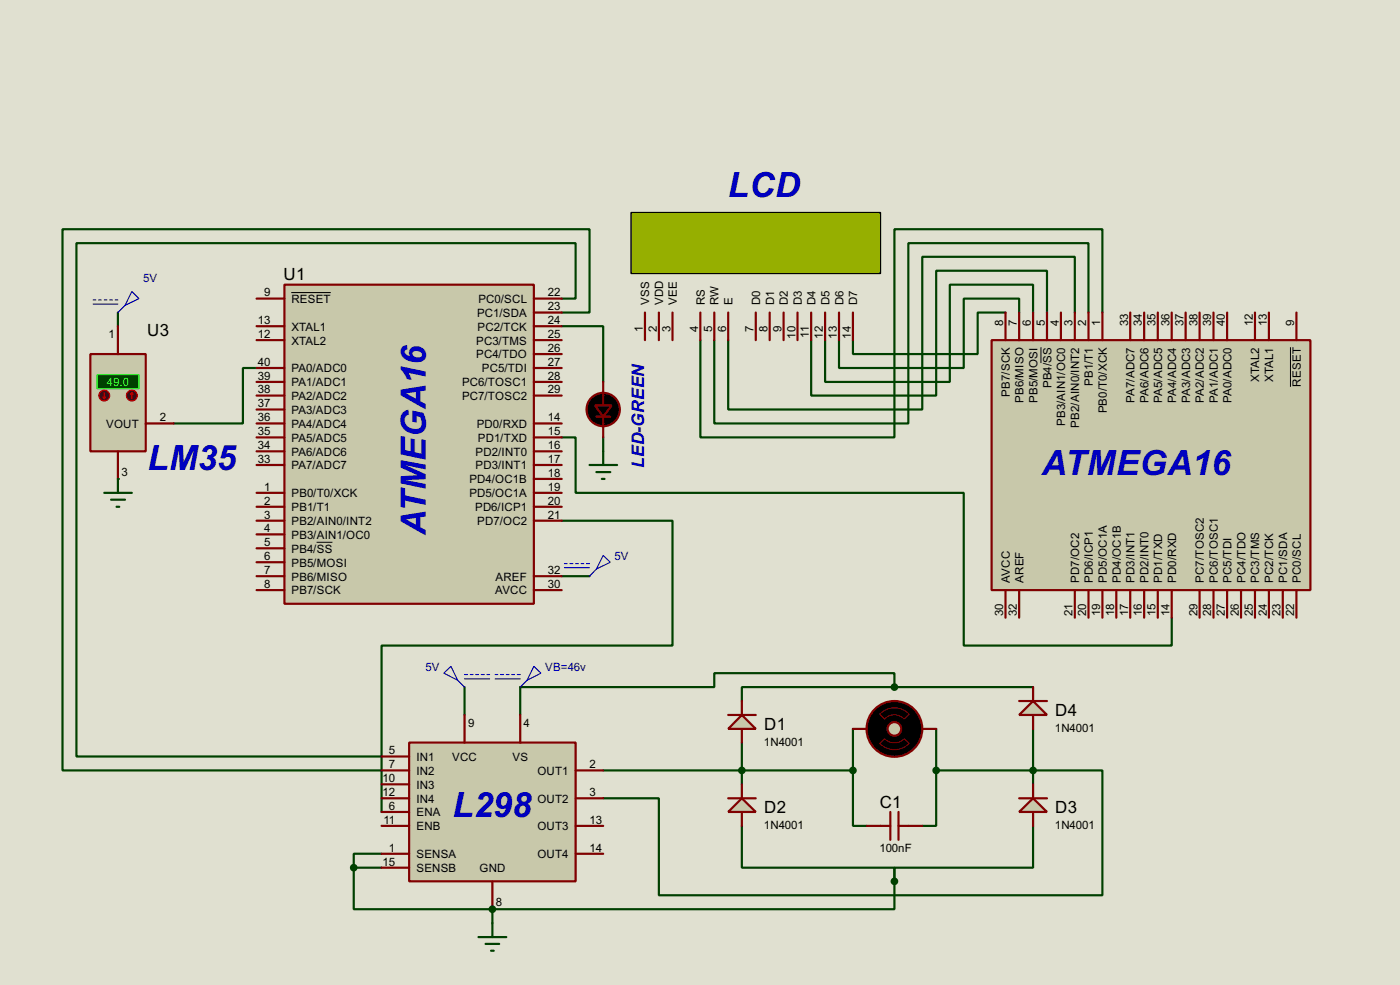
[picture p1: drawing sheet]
<svg xmlns="http://www.w3.org/2000/svg" width="256mm" height="180mm" viewBox="0 0 256 180" stroke-linecap="round" stroke-linejoin="round" font-family="sans-serif">
<path d="M0 0h256.5v180.3h-256.5z" fill="#e0e0d0"/>
<path d="M184.2 57.2h-5.1v7.6h-22.8v-2.5M186.7 57.2v-2.5h-10.1v12.7h-22.9v-5.1M189.3 57.2v-5.1h-15.3v17.8h-22.8v-7.6M191.8 57.2v-7.6h-20.3v22.8h-22.9v-10.1M196.9 57.2v-10.2h-27.9v28h-35.6v-12.7M199.4 57.2v-12.7h-33v33h-35.5v-15.2M202 57.2v-15.2h-38.1v38.1h-35.6v-17.8M47 67.4h-2.5v10.1h-12.7M102.9 80.1h2.6v10.1h71.1v28h38.1v-5.1" fill="none" stroke="#004000" stroke-width=".4"/>
<circle cx="21.6" cy="87.7" r=".2" fill="#004000"/>
<g fill="none" stroke="#004000" stroke-width=".4">
<path d="M102.9 59.7h7.6v10.2M102.9 54.7h2.6v-10.2h-91.5v94h55.9M102.9 57.2h5.1v-15.2h-96.5v99h58.4M102.9 95.3h20.3v22.9h-53.3v30.4M110.5 80.1v2.5M135.9 135.9v7.7M156.3 133.4v7.6M171.5 133.4v7.6M189.3 133.4v10.2M110.5 141h45.8M156.3 141v10.2h2.5M171.5 141v10.2h-2.5"/>
<path d="M171.5 141h30.5v22.9h-81.3v-17.8h-10.2M90.2 166.4v2.6"/>
</g>
<circle cx="90.2" cy="166.4" r=".2" fill="#004000"/>
<path d="M21.6 57.2v2.5M102.9 105.5h5.1M85.1 125.8v5.1M163.9 125.8h-28v2.5M163.9 125.8v-2.6h-33v2.6h-35.6v5.1M163.9 125.8h25.4M64.8 158.8v7.6h99.1v-5.1M64.8 158.8h5.1M69.9 156.3h-5.1v2.5M135.9 151.2v7.6h28v2.5M189.3 151.2v7.6h-25.4v2.5" fill="none" stroke="#004000" stroke-width=".4"/>
<path d="M52.1 52.1h45.7v58.4h-45.7z" fill="#c8c8aa" stroke="#800000" stroke-width=".4"/>
<g fill="none" stroke="#800000" stroke-width=".4">
<path d="M47 54.7h5.1M47 59.7h5.1M97.8 54.7h5.1M97.8 59.7h5.1M97.8 57.2h5.1M47 62.3h5.1M47 77.5h5.1M47 67.4h5.1M47 69.9h5.1M47 72.4h5.1M47 75h5.1M97.8 62.3h5.1"/>
<path d="M97.8 77.5h5.1M97.8 64.8h5.1M97.8 67.4h5.1M97.8 69.9h5.1M97.8 72.4h5.1M47 90.2h5.1M47 92.8h5.1M47 95.3h5.1M47 97.8h5.1M47 80.1h5.1M47 82.6h5.1M47 85.1h5.1"/>
<path d="M97.8 90.2h5.1M97.8 92.8h5.1M97.8 95.3h5.1M97.8 80.1h5.1M97.8 82.6h5.1M97.8 85.1h5.1M97.8 87.7h5.1M47 100.4h5.1M47 102.9h5.1M47 105.5h5.1M47 108h5.1M97.8 105.5h5.1"/>
<path d="M97.8 108h5.1"/>
</g>
<path d="M53.4 53.6h7.2M58 99.3h2.9" fill="none" stroke="#000" stroke-width=".18"/>
<path d="M181.7 62.3h58.4v45.7h-58.4z" fill="#c8c8aa" stroke="#800000" stroke-width=".4"/>
<g fill="none" stroke="#800000" stroke-width=".4">
<path d="M184.2 57.2v5.1M186.7 57.2v5.1M189.3 57.2v5.1M191.8 57.2v5.1M194.4 57.2v5.1M196.9 57.2v5.1M199.4 57.2v5.1M202 57.2v5.1M207.1 57.2v5.1M209.6 57.2v5.1M212.1 57.2v5.1M214.7 57.2v5.1"/>
<path d="M217.2 57.2v5.1M219.8 57.2v5.1M222.3 57.2v5.1M224.8 57.2v5.1M229.9 57.2v5.1M232.5 57.2v5.1M237.5 57.2v5.1M184.2 108v5.1M186.7 108v5.1M196.9 108v5.1M199.4 108v5.1M202 108v5.1"/>
<path d="M204.5 108v5.1M207.1 108v5.1M209.6 108v5.1M212.1 108v5.1M214.7 108v5.1M219.8 108v5.1M222.3 108v5.1M224.8 108v5.1M227.4 108v5.1M229.9 108v5.1M232.5 108v5.1M235 108v5.1"/>
<path d="M237.5 108v5.1"/>
</g>
<path d="M190.7 63.6v2.9M236.4 63.6v7.2" fill="none" stroke="#000" stroke-width=".18"/>
<path d="M115.6 38.9h45.7v11.2h-45.7z" fill="#96af00" stroke="#000" stroke-width=".25"/>
<g fill="none" stroke="#800000" stroke-width=".4">
<path d="M118.2 57.2v5.1M120.7 57.2v5.1M123.2 57.2v5.1M128.3 57.2v5.1M130.9 57.2v5.1M133.4 57.2v5.1M138.5 57.2v5.1M141 57.2v5.1M143.6 57.2v5.1M146.1 57.2v5.1M148.6 57.2v5.1M151.2 57.2v5.1"/>
<path d="M153.7 57.2v5.1M156.3 57.2v5.1"/>
</g>
<path d="M16.6 64.8h10.1v17.8h-10.1z" fill="#c8c8aa" stroke="#800000" stroke-width=".4"/>
<path d="M17.8 68.6h7.7v2.6h-7.7z" fill="#004000" stroke="#0f0" stroke-width=".2"/>
<path d="M21.6 59.7v5.1M26.7 77.5h5.1M21.6 82.6v5.1" fill="none" stroke="#800000" stroke-width=".4"/>
<circle cx="24.1" cy="72.4" r="1" fill="#400000" stroke="#f00" stroke-width=".2"/>
<path d="M24.2 71.9l-.3 .3M24.2 71.9l.2 .3M24.2 71.9v1.1" fill="none" stroke="#f00" stroke-width=".2"/>
<circle cx="19.1" cy="72.4" r="1" fill="#400000" stroke="#f00" stroke-width=".2"/>
<path d="M18.9 72.7l.2 .3M19.1 71.9v1.1M19.4 72.7l-.3 .3" fill="none" stroke="#f00" stroke-width=".2"/>
<path d="M19.1 90.2h5.1M20.4 91.5h2.5M21.4 92.8h.5M21.6 87.7v2.5M108 85.1h5.1M109.3 86.4h2.5M110.3 87.7h.5M110.5 82.6v2.5" fill="none" stroke="#004000" stroke-width=".4"/>
<g fill="#000" stroke="#800000" stroke-width=".4">
<path d="M109 74.2h3.1l-1.6 2.1z"/>
<circle cx="110.5" cy="75" r="3.1"/>
<circle cx="163.8" cy="133.4" r="5.1"/>
</g>
<path d="M109.3 76.3h2.5M110.5 69.9v4.3M110.5 76.3v3.8" fill="none" stroke="#800000" stroke-width=".4"/>
<path d="M161.2 136.1l.9-.9a2.54 2.54 0 0 0 3.6 0l.9 .9a3.7 3.7 0 0 1-5.4 0zM161.2 130.7a3.7 3.7 0 0 1 5.4 0l-.9 .9a2.45 2.45 0 0 0-3.6 0z" fill="none" stroke="#800000" stroke-width=".18"/>
<circle cx="163.8" cy="133.4" r="1.25" fill="#c8c8aa" stroke="#800000" stroke-width=".4"/>
<path d="M156.3 133.4h2.5M169 133.4h2.5" fill="none" stroke="#800000" stroke-width=".4"/>
<path d="M135.9 130.9l2.6 2.5h-5.1z" fill="#c8c8aa" stroke="#800000" stroke-width=".4"/>
<path d="M133.4 130.9h5.1M135.9 128.3v2.6M135.9 133.4v2.5" fill="none" stroke="#800000" stroke-width=".4"/>
<path d="M135.9 146.1l2.6 2.5h-5.1z" fill="#c8c8aa" stroke="#800000" stroke-width=".4"/>
<path d="M133.4 146.1h5.1M135.9 143.6v2.5M135.9 148.6v2.6" fill="none" stroke="#800000" stroke-width=".4"/>
<path d="M186.7 148.6l2.6-2.5 2.5 2.5z" fill="#c8c8aa" stroke="#800000" stroke-width=".4"/>
<path d="M186.7 146.1h5.1M189.3 143.6v2.5M189.3 148.6v2.6" fill="none" stroke="#800000" stroke-width=".4"/>
<path d="M189.3 128.3l2.5 2.6h-5.1z" fill="#c8c8aa" stroke="#800000" stroke-width=".4"/>
<path d="M186.7 128.3h5.1M189.3 125.8v2.5M189.3 130.9v2.5M158.8 151.2h4.3M163.1 148.6v5.1M164.6 148.6v5.1M164.6 151.2h4.4" fill="none" stroke="#800000" stroke-width=".4"/>
<g fill="#004000" stroke="#004000" stroke-width=".4">
<circle cx="135.9" cy="141" r=".5"/>
<circle cx="156.2" cy="141" r=".5"/>
<circle cx="189.2" cy="141" r=".5"/>
<circle cx="171.5" cy="141" r=".5"/>
</g>
<path d="M75 135.9h30.5v25.4h-30.5z" fill="#c8c8aa" stroke="#800000" stroke-width=".4"/>
<g fill="none" stroke="#800000" stroke-width=".4">
<path d="M69.9 138.5h5.1M85.1 130.9v5M95.3 130.9v5M69.9 141h5.1M69.9 148.6h5.1M69.9 146.1h5.1M69.9 151.2h5.1M69.9 156.3h5.1M69.9 143.6h5.1M69.9 158.8h5.1M105.5 141h5M105.5 146.1h5"/>
<path d="M105.5 151.2h5M105.5 156.3h5M90.2 161.3v5.1"/>
</g>
<path d="M87.7 171.5h5.1M89 172.8h2.5M90 174h.5M90.2 169v2.5" fill="none" stroke="#004000" stroke-width=".4"/>
<g fill="#004000" stroke="#004000" stroke-width=".4">
<circle cx="90.2" cy="166.4" r=".5"/>
<circle cx="163.8" cy="161.3" r=".5"/>
<circle cx="64.8" cy="158.8" r=".5"/>
<circle cx="163.8" cy="125.8" r=".5"/>
</g>
<g fill="none" stroke="#0000c0" stroke-width=".2">
<path d="M17.1 54.9h.5M17.1 55.7h4.5M18.1 54.9h.5M19.1 54.9h.5M20.1 54.9h.5M21.1 54.9h.5M22.9 55.9l-1.3 1.3M24.2 53.4l1.3 1.3-2.6 1.2zM103.4 103.2h.5M103.4 103.9h4.6M104.4 103.2h.6M105.5 103.2h.5"/>
<path d="M106.5 103.2h.5M107.5 103.2h.5M109.3 104.2l-1.3 1.3M110.5 101.7l1.3 1.2-2.5 1.3zM81.3 123.2l1.3-1.2 1.3 2.5zM83.9 124.5l1.2 1.3M85.1 123.5h.6M85.1 124.3h4.6M86.2 123.5h.5M87.2 123.5h.5M88.2 123.5h.5M89.2 123.5h.5"/>
<path d="M90.7 123.5h.5M90.7 124.3h4.6M91.7 123.5h.6M92.8 123.5h.5M93.8 123.5h.5M94.8 123.5h.5M96.6 124.5l-1.3 1.3M97.8 122l1.3 1.2-2.5 1.3z"/>
</g>
<g font-size="7.1" fill="#0000c0">
<text x="133.3" y="36.1">LCD</text>
<text x="27" y="86.1">LM35</text>
<text x="190.9" y="86.9">ATMEGA16</text>
<text x="78" y="97.9" transform="rotate(-90 78 97.9)">ATMEGA16</text>
<text x="82.9" y="149.6">L298</text>
</g>
<text font-size="3.6" fill="#0000c0" x="118" y="85.6" transform="rotate(-90 118 85.6)">LED-GRE N</text>
<g font-size="3.5">
<text x="52" y="51.3">U1</text>
<text x="27" y="61.4">U3</text>
<text x="193.3" y="131">D4</text>
<text x="140" y="133.6">D1</text>
<text x="140" y="148.8">D2</text>
<text x="161.2" y="147.8">C1</text>
<text x="193.3" y="148.8">D3</text>
</g>
<g font-size="2.4" fill="#0000c0">
<text x="26.2" y="51.7">5V</text>
<text x="112.6" y="102.5">5V</text>
<text x="78" y="122.8">5V</text>
<text x="99.9" y="122.8">VB=46v</text>
</g>
<g font-size="2.4">
<text x="47.3" y="59.3">13</text>
<text x="48.4" y="54.3">9</text>
<text x="53.4" y="55.4">RESET</text>
<text x="87.4" y="58">PC1/SDA</text>
<text x="87.6" y="55.4">PC0/SCL</text>
<text x="100.4" y="54.3">22</text>
<text x="100.4" y="56.8">23</text>
<text x="100.4" y="59.3">24</text>
<text x="118.9" y="55.9" transform="rotate(-90 118.9 55.9)">VSS</text>
<text x="121.5" y="55.9" transform="rotate(-90 121.5 55.9)">VDD</text>
<text x="124" y="55.9" transform="rotate(-90 124 55.9)">VEE</text>
<text x="129.1" y="55.9" transform="rotate(-90 129.1 55.9)">RS</text>
<text x="131.7" y="55.9" transform="rotate(-90 131.7 55.9)">RW</text>
<text x="134.2" y="55.9" transform="rotate(-90 134.2 55.9)">E</text>
<text x="139.3" y="55.9" transform="rotate(-90 139.3 55.9)">D0</text>
<text x="141.8" y="55.9" transform="rotate(-90 141.8 55.9)">D1</text>
<text x="144.4" y="55.9" transform="rotate(-90 144.4 55.9)">D2</text>
<text x="146.9" y="55.9" transform="rotate(-90 146.9 55.9)">D3</text>
<text x="149.4" y="55.9" transform="rotate(-90 149.4 55.9)">D4</text>
<text x="152" y="55.9" transform="rotate(-90 152 55.9)">D5</text>
<text x="154.5" y="55.9" transform="rotate(-90 154.5 55.9)">D6</text>
<text x="157.1" y="55.9" transform="rotate(-90 157.1 55.9)">D7</text>
<text x="183.8" y="59.7" transform="rotate(-90 183.8 59.7)">8</text>
<text x="186.3" y="59.7" transform="rotate(-90 186.3 59.7)">7</text>
<text x="188.9" y="59.7" transform="rotate(-90 188.9 59.7)">6</text>
<text x="191.4" y="59.7" transform="rotate(-90 191.4 59.7)">5</text>
<text x="194" y="59.7" transform="rotate(-90 194 59.7)">4</text>
<text x="196.5" y="59.7" transform="rotate(-90 196.5 59.7)">3</text>
<text x="199" y="59.7" transform="rotate(-90 199 59.7)">2</text>
<text x="201.6" y="59.7" transform="rotate(-90 201.6 59.7)">1</text>
<text x="206.7" y="59.7" transform="rotate(-90 206.7 59.7)">33</text>
<text x="209.2" y="59.7" transform="rotate(-90 209.2 59.7)">34</text>
<text x="211.7" y="59.7" transform="rotate(-90 211.7 59.7)">35</text>
<text x="214.3" y="59.7" transform="rotate(-90 214.3 59.7)">36</text>
<text x="216.8" y="59.7" transform="rotate(-90 216.8 59.7)">37</text>
<text x="219.4" y="59.7" transform="rotate(-90 219.4 59.7)">38</text>
<text x="221.9" y="59.7" transform="rotate(-90 221.9 59.7)">39</text>
<text x="224.4" y="59.7" transform="rotate(-90 224.4 59.7)">40</text>
<text x="229.5" y="59.7" transform="rotate(-90 229.5 59.7)">12</text>
<text x="232.1" y="59.7" transform="rotate(-90 232.1 59.7)">13</text>
<text x="237.1" y="59.7" transform="rotate(-90 237.1 59.7)">9</text>
<text x="19.9" y="61.9">1</text>
<text x="47.3" y="61.9">12</text>
<text x="53.4" y="63.1">XTAL2</text>
<text x="53.4" y="60.5">XTAL1</text>
<text x="87.2" y="63.1">PC3/TMS</text>
<text x="87.2" y="65.6">PC4/TDO</text>
<text x="87.5" y="60.5">PC2/TCK</text>
<text x="100.4" y="61.9">25</text>
<text x="100.4" y="64.4">26</text>
<text x="117.8" y="60.9" transform="rotate(-90 117.8 60.9)">1</text>
<text x="120.3" y="60.9" transform="rotate(-90 120.3 60.9)">2</text>
<text x="122.8" y="60.9" transform="rotate(-90 122.8 60.9)">3</text>
<text x="127.9" y="60.8" transform="rotate(-90 127.9 60.8)">4</text>
<text x="130.5" y="60.9" transform="rotate(-90 130.5 60.9)">5</text>
<text x="133" y="60.9" transform="rotate(-90 133 60.9)">6</text>
<text x="138.1" y="60.9" transform="rotate(-90 138.1 60.9)">7</text>
<text x="140.6" y="60.8" transform="rotate(-90 140.6 60.8)">8</text>
<text x="143.2" y="60.9" transform="rotate(-90 143.2 60.9)">9</text>
<text x="145.7" y="62" transform="rotate(-90 145.7 62)">10</text>
<text x="148.2" y="61.9" transform="rotate(-90 148.2 61.9)">11</text>
<text x="150.8" y="62" transform="rotate(-90 150.8 62)">12</text>
<text x="153.3" y="62" transform="rotate(-90 153.3 62)">13</text>
<text x="155.9" y="62" transform="rotate(-90 155.9 62)">14</text>
<text x="47.3" y="72">38</text>
<text x="47.3" y="69.5">39</text>
<text x="47.3" y="67">40</text>
<text x="53.4" y="70.7">PA1/ADC1</text>
<text x="53.4" y="68.1">PA0/ADC0</text>
<text x="84.6" y="70.7">PC6/TOSC1</text>
<text x="88.3" y="68.1">PC5/TDI</text>
<text x="100.4" y="67">27</text>
<text x="100.4" y="69.5">28</text>
<text x="100.4" y="72">29</text>
<text x="192.6" y="71.1" transform="rotate(-90 192.6 71.1)">PB4/SS</text>
<text x="200.2" y="70.7" transform="rotate(-90 200.2 70.7)">PB1/T1</text>
<text x="230.7" y="69.9" transform="rotate(-90 230.7 69.9)">XTAL2</text>
<text x="233.3" y="69.9" transform="rotate(-90 233.3 69.9)">XTAL1</text>
<text x="238.3" y="70.8" transform="rotate(-90 238.3 70.8)">RESET</text>
<text x="29.3" y="77.1">2</text>
<text x="47.3" y="77.1">36</text>
<text x="47.3" y="74.6">37</text>
<text x="53.4" y="75.8">PA3/ADC3</text>
<text x="53.4" y="73.2">PA2/ADC2</text>
<text x="84.6" y="73.2">PC7/TOSC2</text>
<text x="100.4" y="77.1">14</text>
<text x="185" y="72.6" transform="rotate(-90 185 72.6)">PB7/SCK</text>
<text x="187.5" y="73.8" transform="rotate(-90 187.5 73.8)">PB6/MISO</text>
<text x="190.1" y="73.8" transform="rotate(-90 190.1 73.8)">PB5/MOSI</text>
<text x="195.2" y="78" transform="rotate(-90 195.2 78)">PB3/AIN1/OC0</text>
<text x="202.8" y="75.7" transform="rotate(-90 202.8 75.7)">PB0/T0/XCK</text>
<text x="207.9" y="73.7" transform="rotate(-90 207.9 73.7)">PA7/ADC7</text>
<text x="210.4" y="73.7" transform="rotate(-90 210.4 73.7)">PA6/ADC6</text>
<text x="212.9" y="73.7" transform="rotate(-90 212.9 73.7)">PA5/ADC5</text>
<text x="215.5" y="73.7" transform="rotate(-90 215.5 73.7)">PA4/ADC4</text>
<text x="218" y="73.7" transform="rotate(-90 218 73.7)">PA3/ADC3</text>
<text x="220.6" y="73.7" transform="rotate(-90 220.6 73.7)">PA2/ADC2</text>
<text x="223.1" y="73.7" transform="rotate(-90 223.1 73.7)">PA1/ADC1</text>
<text x="225.6" y="73.7" transform="rotate(-90 225.6 73.7)">PA0/ADC0</text>
<text x="19.4" y="78.3">VOUT</text>
<text x="47.3" y="82.2">34</text>
<text x="47.3" y="79.7">35</text>
<text x="53.4" y="83.4">PA6/ADC6</text>
<text x="53.4" y="80.8">PA5/ADC5</text>
<text x="53.4" y="78.3">PA4/ADC4</text>
<text x="87.1" y="83.4">PD2/INT0</text>
<text x="87.3" y="78.3">PD0/RXD</text>
<text x="87.5" y="80.8">PD1/TXD</text>
<text x="100.4" y="79.7">15</text>
<text x="100.4" y="82.2">16</text>
<text x="197.7" y="78.3" transform="rotate(-90 197.7 78.3)">PB2/AIN0/INT2</text>
<text x="22.3" y="87.1">3</text>
<text x="47.3" y="84.7">33</text>
<text x="48.4" y="89.8">1</text>
<text x="53.4" y="85.9">PA7/ADC7</text>
<text x="86" y="88.5">PD4/OC1B</text>
<text x="87.1" y="85.9">PD3/INT1</text>
<text x="100.4" y="84.7">17</text>
<text x="100.4" y="87.3">18</text>
<text x="100.4" y="89.8">19</text>
<text x="48.4" y="92.4">2</text>
<text x="48.4" y="94.9">3</text>
<text x="53.4" y="91">PB0/T0/XCK</text>
<text x="53.4" y="93.6">PB1/T1</text>
<text x="86" y="91">PD5/OC1A</text>
<text x="87" y="93.6">PD6/ICP1</text>
<text x="100.4" y="92.4">20</text>
<text x="100.4" y="94.9">21</text>
<text x="48.4" y="97.4">4</text>
<text x="48.4" y="100">5</text>
<text x="53.4" y="96.1">PB2/AIN0/INT2</text>
<text x="53.4" y="98.6">PB3/AIN1/OC0</text>
<text x="53.4" y="101.2">PB4/SS</text>
<text x="87.4" y="96.1">PD7/OC2</text>
<text x="48.4" y="102.5">6</text>
<text x="48.4" y="105.1">7</text>
<text x="48.4" y="107.6">8</text>
<text x="53.4" y="103.7">PB5/MOSI</text>
<text x="53.4" y="106.3">PB6/MISO</text>
<text x="90.8" y="106.3">AREF</text>
<text x="100.4" y="105.1">32</text>
<text x="100.4" y="107.6">30</text>
<text x="185" y="106.7" transform="rotate(-90 185 106.7)">AVCC</text>
<text x="187.5" y="106.7" transform="rotate(-90 187.5 106.7)">AREF</text>
<text x="197.7" y="106.7" transform="rotate(-90 197.7 106.7)">PD7/OC2</text>
<text x="200.2" y="106.7" transform="rotate(-90 200.2 106.7)">PD6/ICP1</text>
<text x="202.8" y="106.7" transform="rotate(-90 202.8 106.7)">PD5/OC1A</text>
<text x="205.3" y="106.7" transform="rotate(-90 205.3 106.7)">PD4/OC1B</text>
<text x="207.9" y="106.7" transform="rotate(-90 207.9 106.7)">PD3/INT1</text>
<text x="210.4" y="106.7" transform="rotate(-90 210.4 106.7)">PD2/INT0</text>
<text x="212.9" y="106.7" transform="rotate(-90 212.9 106.7)">PD1/TXD</text>
<text x="215.5" y="106.7" transform="rotate(-90 215.5 106.7)">PD0/RXD</text>
<text x="220.6" y="106.7" transform="rotate(-90 220.6 106.7)">PC7/TOSC2</text>
<text x="223.1" y="106.7" transform="rotate(-90 223.1 106.7)">PC6/TOSC1</text>
<text x="225.6" y="106.7" transform="rotate(-90 225.6 106.7)">PC5/TDI</text>
<text x="228.2" y="106.7" transform="rotate(-90 228.2 106.7)">PC4/TDO</text>
<text x="230.7" y="106.7" transform="rotate(-90 230.7 106.7)">PC3/TMS</text>
<text x="233.3" y="106.7" transform="rotate(-90 233.3 106.7)">PC2/TCK</text>
<text x="235.8" y="106.7" transform="rotate(-90 235.8 106.7)">PC1/SDA</text>
<text x="238.3" y="106.7" transform="rotate(-90 238.3 106.7)">PC0/SCL</text>
<text x="53.4" y="108.8">PB7/SCK</text>
<text x="90.7" y="108.8">AVCC</text>
<text x="183.8" y="112.8" transform="rotate(-90 183.8 112.8)">30</text>
<text x="186.3" y="112.8" transform="rotate(-90 186.3 112.8)">32</text>
<text x="196.5" y="112.8" transform="rotate(-90 196.5 112.8)">21</text>
<text x="199" y="112.8" transform="rotate(-90 199 112.8)">20</text>
<text x="201.6" y="112.8" transform="rotate(-90 201.6 112.8)">19</text>
<text x="204.1" y="112.8" transform="rotate(-90 204.1 112.8)">18</text>
<text x="206.7" y="112.8" transform="rotate(-90 206.7 112.8)">17</text>
<text x="209.2" y="112.8" transform="rotate(-90 209.2 112.8)">16</text>
<text x="211.7" y="112.8" transform="rotate(-90 211.7 112.8)">15</text>
<text x="214.3" y="112.8" transform="rotate(-90 214.3 112.8)">14</text>
<text x="219.4" y="112.8" transform="rotate(-90 219.4 112.8)">29</text>
<text x="221.9" y="112.8" transform="rotate(-90 221.9 112.8)">28</text>
<text x="224.4" y="112.8" transform="rotate(-90 224.4 112.8)">27</text>
<text x="227" y="112.8" transform="rotate(-90 227 112.8)">26</text>
<text x="229.5" y="112.8" transform="rotate(-90 229.5 112.8)">25</text>
<text x="232.1" y="112.8" transform="rotate(-90 232.1 112.8)">24</text>
<text x="234.6" y="112.8" transform="rotate(-90 234.6 112.8)">23</text>
<text x="237.1" y="112.8" transform="rotate(-90 237.1 112.8)">22</text>
<text x="85.8" y="133">9</text>
<text x="95.9" y="133">4</text>
<text x="140" y="136.5">1N4001</text>
<text x="193.3" y="133.9">1N4001</text>
<text x="70.1" y="143.2">10</text>
<text x="71.3" y="138.1">5</text>
<text x="71.3" y="140.6">7</text>
<text x="76.3" y="139.3">IN1</text>
<text x="76.3" y="141.8">IN2</text>
<text x="82.8" y="139.2">VCC</text>
<text x="93.9" y="139.2">VS</text>
<text x="98.4" y="141.8">OUT1</text>
<text x="108" y="140.6">2</text>
<text x="70.1" y="145.7">12</text>
<text x="71.3" y="148.2">6</text>
<text x="76.3" y="149.4">ENA</text>
<text x="76.3" y="144.4">IN3</text>
<text x="76.3" y="146.9">IN4</text>
<text x="98.4" y="146.9">OUT2</text>
<text x="108" y="145.7">3</text>
<text x="70.3" y="150.8">11</text>
<text x="71.3" y="155.9">1</text>
<text x="76.3" y="152">ENB</text>
<text x="98.4" y="152">OUT3</text>
<text x="108" y="150.8">13</text>
<text x="108" y="155.9">14</text>
<text x="140" y="151.7">1N4001</text>
<text x="161.1" y="155.9">100nF</text>
<text x="193.3" y="151.7">1N4001</text>
<text x="70.1" y="158.4">15</text>
<text x="76.3" y="157.1">SENSA</text>
<text x="76.3" y="159.6">SENSB</text>
<text x="87.8" y="159.7">GND</text>
<text x="98.4" y="157.1">OUT4</text>
<text x="90.8" y="165.9">8</text>
</g>
<text font-size="2.4" fill="#0f0" x="19.6" y="70.7">49.0</text>
</svg>
